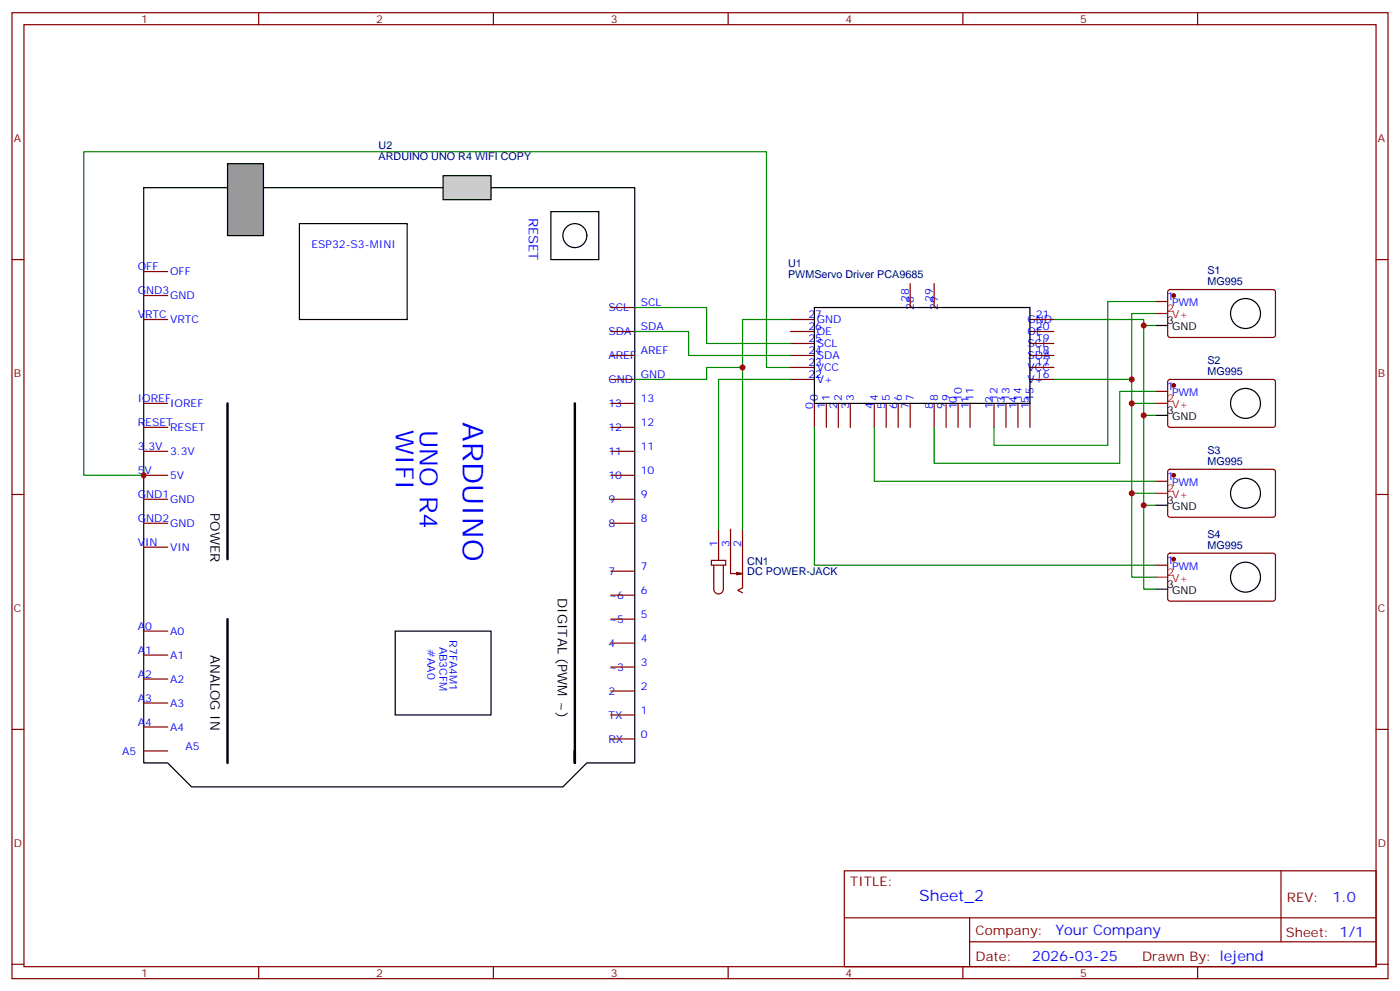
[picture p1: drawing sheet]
<svg xmlns="http://www.w3.org/2000/svg" width="412mm" height="292mm" viewBox="0 0 412 292" stroke-linecap="round" stroke-linejoin="round" font-family="sans-serif">
<g fill="none" stroke="#870000" stroke-width=".35">
<path d="M3.5 3.7h405.4v284.4h-405.4zM7.1 7.3h398.2v277.3h-398.2zM76.2 3.7v3.6M145.3 3.7v3.6M214.5 3.7v3.6M283.6 3.7v3.6M352.8 3.7v3.6M3.5 76.4h3.6M42.3 79.9h7.1M405.3 76.4h3.6M42.3 87h7.1M42.3 94.1h7.1"/>
<path d="M179.9 97.6h7.1M179.9 90.5h7.1M42.3 118.7h7.1M179.9 118.7h7.1M179.9 111.7h7.1M179.9 104.6h7.1M42.3 139.9h7.1M42.3 132.9h7.1M42.3 125.8h7.1M179.9 139.9h7.1M179.9 132.9h7.1M179.9 125.8h7.1"/>
<path d="M3.5 145.6h3.6M42.3 154h7.1M42.3 147h7.1M179.9 154h7.1M179.9 147h7.1M405.3 145.6h3.6M42.3 161.1h7.1M179.9 175.2h7.1M179.9 168.1h7.1M42.3 199.9h7.1M42.3 192.8h7.1M42.3 185.8h7.1"/>
<path d="M179.9 196.4h7.1M179.9 189.3h7.1M179.9 182.2h7.1M3.5 214.7h3.6M42.3 214h7.1M42.3 206.9h7.1M179.9 217.5h7.1M179.9 210.5h7.1M179.9 203.4h7.1M405.3 214.7h3.6M42.3 221.1h7.1M248.7 256.3h156.6v28.3h-156.6z"/>
<path d="M377.3 256.4v20.8M248.7 270.2h156.5M285.6 277.2h119.6M285.6 270.2v14.1M3.5 283.8h3.6M76.2 284.6v3.5M145.3 284.6v3.5M214.5 284.6v3.5M283.6 284.6v3.5M352.8 284.6v3.5M405.3 283.8h3.6"/>
</g>
<g fill="none" stroke="#000" stroke-width=".35">
<path d="M42.3 55.2h144.7v169.4h-14.1l-7.1 7h-109.4l-7-7h-7.1zM88.2 65.8h31.7v28.3h-31.7zM162.3 62.3h14.1v14.1h-14.1zM116.4 185.8h28.2v24.7h-28.2z"/>
<circle cx="169.3" cy="69.4" r="3.5"/>
</g>
<path d="M67 48.2h10.6v21.2h-10.6z" fill="#999" stroke="#000" stroke-width=".35"/>
<path d="M130.5 51.7h14.1v7.1h-14.1z" fill="#ccc" stroke="#000" stroke-width=".35"/>
<path d="M67 118.7v45.9M169.3 118.7v105.9v-3.5M67 182.2v42.4" fill="none" stroke="#000" stroke-width=".71"/>
<g fill="none" stroke="#008700" stroke-width=".35">
<path d="M187 97.6h15.8v7h30M187 90.5h21.1v10.6h24.7M232.8 94.1h-14.1v61.7M310.4 94.1h26.5v79.3h3.5M336.9 95.8h3.5M340.4 92.3h-7v19.4M340.4 88.8h-14.1v42.3h-33.5v-5.3M218.7 108.2h-10.6v3.5h-21.1M232.8 108.2h-7v-63.5h-201.1v95.2h17.6v-1.8M232.8 111.7h-21.1v44.1M310.4 111.7h23v58.2h7M333.4 118.7h7"/>
<path d="M340.4 115.2h-10.6v21.2h-54.6v-10.6M239.9 125.8v40.6h100.5M257.5 125.8v15.9h82.9M336.9 122.3h3.5M333.4 145.2h7M336.9 148.7h3.5"/>
</g>
<g fill="none" stroke="#870000" stroke-width=".35">
<path d="M232.8 97.6h7.1M232.8 94.1h7.1M268.1 83.5v7M275.2 83.5v7M303.4 97.6h7M303.4 94.1h7M340.4 88.8h3.6M344.2 85.4l.5-.2 30.6 .1 .4 .6-.1 13-.6 .4h-30.6l-.4-.7v-12.7zM232.8 111.7h7.1M232.8 108.2h7.1M232.8 104.6h7.1M232.8 101.1h7.1"/>
<path d="M239.9 118.7v7.1M243.4 118.7v7.1M246.9 118.7v7.1M250.5 118.7v7.1M257.5 118.7v7.1M261.1 118.7v7.1M264.6 118.7v7.1M268.1 118.7v7.1M275.2 118.7v7.1M278.7 118.7v7.1M282.2 118.7v7.1M285.8 118.7v7.1"/>
<path d="M292.8 118.7v7.1M296.3 118.7v7.1M299.9 118.7v7.1M303.4 118.7v7.1M303.4 111.7h7M303.4 108.2h7M303.4 104.6h7M303.4 101.1h7M340.4 115.2h3.6M344.2 111.9l.5-.2h30.6l.4 .7-.1 13-.6 .4-30.6-.1-.4-.6v-12.7zM344.2 138.4l.5-.3 30.6 .1 .4 .7-.1 12.9-.6 .5-30.6-.1-.4-.6v-12.7zM211.7 155.8v9.2"/>
<path d="M215.2 155.8v13h3.5l-1.7 .4M218.7 155.8v17.3l-1.4 .7 1.4 .7M340.4 141.7h3.6M209.5 165h4.3v1.4h-4.3zM210.3 166.4v7a1.41 1.41 0 0 0 1.4 1.4 1.41 1.41 0 0 0 1.4-1.4v-7M217 168.5l1.7 .3M340.4 166.4h3.6M344.2 163l.5-.2 30.6 .1 .4 .6-.1 13-.6 .5-30.6-.1-.4-.7v-12.7z"/>
</g>
<g fill="#870000" stroke="#870000" stroke-width=".35">
<circle cx="345.7" cy="87" r=".53"/>
<circle cx="345.7" cy="113.5" r=".53"/>
<circle cx="345.7" cy="139.9" r=".53"/>
<circle cx="345.7" cy="164.6" r=".53"/>
</g>
<path d="M340.4 92.3h3.6M340.4 118.7h3.6M340.4 145.2h3.6M340.4 169.9h3.6" fill="none" stroke="#f00" stroke-width=".35"/>
<g fill="none" stroke="#000" stroke-width=".35">
<path d="M239.9 90.5h63.5v28.2h-63.5zM340.4 95.8h3.6M340.4 122.3h3.6M340.4 148.7h3.6M340.4 173.4h3.6"/>
<circle cx="366.9" cy="92.3" r="4.4"/>
<circle cx="366.9" cy="118.7" r="4.4"/>
<circle cx="366.9" cy="145.2" r="4.4"/>
<circle cx="366.9" cy="169.9" r="4.4"/>
</g>
<g fill="#c00">
<circle cx="218.7" cy="108.2" r=".88"/>
<circle cx="42.3" cy="139.9" r=".88"/>
<circle cx="336.9" cy="95.8" r=".88"/>
<circle cx="336.9" cy="122.3" r=".88"/>
<circle cx="336.9" cy="148.7" r=".88"/>
<circle cx="333.4" cy="111.7" r=".88"/>
<circle cx="333.4" cy="118.7" r=".88"/>
<circle cx="333.4" cy="145.2" r=".88"/>
</g>
<text font-size="8.5" fill="#00f" x="136.3" y="124.3" transform="rotate(90 136.3 124.3)">ARDUINO</text>
<g font-size="7.4" fill="#00f">
<text x="116.6" y="126.7" transform="rotate(90 116.6 126.7)">WIFI</text>
<text x="123.6" y="126.5" transform="rotate(90 123.6 126.5)">UNO R4</text>
</g>
<text font-size="4.6" fill="#00f" x="270.8" y="265.4">Sheet_2</text>
<g font-size="4.2" fill="#00f">
<text x="392.5" y="265.6">1.0</text>
<text x="310.9" y="275.2">Your Company</text>
<text x="304" y="283">2026-03-25</text>
</g>
<text font-size="3.9" fill="#00f" x="155.7" y="64" transform="rotate(90 155.7 64)">RESET</text>
<g font-size="3.9">
<text x="62" y="151.1" transform="rotate(90 62 151.1)">POWER</text>
<text x="164.3" y="176" transform="rotate(90 164.3 176)">DIGITAL (PWM ~)</text>
<text x="62" y="192.7" transform="rotate(90 62 192.7)">ANALOG IN</text>
</g>
<g font-size="3.9" fill="#800">
<text x="250.5" y="260.9">TITLE:</text>
<text x="379.1" y="265.6">REV:</text>
<text x="287.4" y="275.1">Company:</text>
<text x="378.7" y="275.7">Sheet: 1/1</text>
<text x="287.4" y="282.8">Date:</text>
<text x="336.4" y="282.9">Drawn By: lejend</text>
</g>
<g font-size="3.2" fill="#800">
<text x="41.6" y="6.7">1</text>
<text x="110.8" y="6.7">2</text>
<text x="179.9" y="6.7">3</text>
<text x="249.1" y="6.7">4</text>
<text x="318.2" y="6.7">5</text>
<text x="4.1" y="41.8">A</text>
<text x="405.9" y="41.8">A</text>
<text x="4.1" y="111">B</text>
<text x="405.9" y="111">B</text>
<text x="4.1" y="180.1">C</text>
<text x="405.9" y="180.1">C</text>
<text x="4.1" y="249.3">D</text>
<text x="405.9" y="249.3">D</text>
<text x="41.6" y="287.5">1</text>
<text x="110.8" y="287.5">2</text>
<text x="179.9" y="287.5">3</text>
<text x="249.1" y="287.5">4</text>
<text x="318.2" y="287.5">5</text>
</g>
<g font-size="3.2" fill="#000080">
<text x="111.5" y="47.1">ARDUINO UNO R4 WIFI COPY</text>
<text x="111.5" y="43.9">U2</text>
<text x="232.1" y="81.7">PWMServo Driver PCA9685</text>
<text x="232.1" y="78.6">U1</text>
<text x="355.7" y="83.9">MG995</text>
<text x="355.7" y="80.8">S1</text>
<text x="355.7" y="107.3">S2</text>
<text x="355.7" y="110.4">MG995</text>
<text x="355.7" y="136.8">MG995</text>
<text x="355.7" y="133.7">S3</text>
<text x="355.7" y="161.5">MG995</text>
<text x="355.7" y="158.4">S4</text>
<text x="220.1" y="166.2">CN1</text>
<text x="220.1" y="169.3">DC POWER-JACK</text>
</g>
<g font-size="3.2" fill="#00f">
<text x="91.7" y="72.9">ESP32-S3-MINI</text>
<text x="40.6" y="79.6">OFF</text>
<text x="50.1" y="81">OFF</text>
<text x="40.6" y="86.6">GND3</text>
<text x="50.1" y="88.1">GND</text>
<text x="267.8" y="88.8" transform="rotate(-90 267.8 88.8)">28</text>
<text x="274.8" y="88.8" transform="rotate(-90 274.8 88.8)">29</text>
<text x="343.8" y="88.4">1</text>
<text x="40.6" y="93.7">VRTC</text>
<text x="50.1" y="95.1">VRTC</text>
<text x="179.2" y="91.6">SCL</text>
<text x="188.7" y="90.2">SCL</text>
<text x="238.1" y="93.7">27</text>
<text x="240.6" y="95.1">GND</text>
<text x="269.2" y="91.2" transform="rotate(-90 269.2 91.2)">28</text>
<text x="276.2" y="91.2" transform="rotate(-90 276.2 91.2)">29</text>
<text x="302.7" y="95.1">GND</text>
<text x="305.2" y="93.7">21</text>
<text x="345.3" y="90.2">PWM</text>
<text x="179.2" y="98.6">SDA</text>
<text x="188.7" y="97.2">SDA</text>
<text x="238.1" y="100.8">25</text>
<text x="238.1" y="97.2">26</text>
<text x="240.6" y="98.6">OE</text>
<text x="302.7" y="98.6">OE</text>
<text x="305.2" y="100.8">19</text>
<text x="305.2" y="97.2">20</text>
<text x="179.2" y="105.7">AREF</text>
<text x="188.7" y="104.3">AREF</text>
<text x="238.1" y="107.8">23</text>
<text x="238.1" y="104.3">24</text>
<text x="240.6" y="105.7">SDA</text>
<text x="240.6" y="102.2">SCL</text>
<text x="302.7" y="105.7">SDA</text>
<text x="302.7" y="102.2">SCL</text>
<text x="305.2" y="107.8">17</text>
<text x="305.2" y="104.3">18</text>
<text x="179.2" y="112.7">GND</text>
<text x="188.7" y="111.3">GND</text>
<text x="238.1" y="111.3">22</text>
<text x="240.6" y="112.7">V+</text>
<text x="240.6" y="109.2">VCC</text>
<text x="302.7" y="112.7">V+</text>
<text x="302.7" y="109.2">VCC</text>
<text x="305.2" y="111.3">16</text>
<text x="40.6" y="118.4">IOREF</text>
<text x="50.1" y="119.8">IOREF</text>
<text x="179.2" y="119.8">13</text>
<text x="188.7" y="118.4">13</text>
<text x="240.9" y="118" transform="rotate(-90 240.9 118)">0</text>
<text x="244.5" y="118" transform="rotate(-90 244.5 118)">1</text>
<text x="248" y="118" transform="rotate(-90 248 118)">2</text>
<text x="251.5" y="118" transform="rotate(-90 251.5 118)">3</text>
<text x="258.6" y="118" transform="rotate(-90 258.6 118)">4</text>
<text x="262.1" y="118" transform="rotate(-90 262.1 118)">5</text>
<text x="265.6" y="118" transform="rotate(-90 265.6 118)">6</text>
<text x="269.2" y="118" transform="rotate(-90 269.2 118)">7</text>
<text x="276.2" y="118" transform="rotate(-90 276.2 118)">8</text>
<text x="279.8" y="118" transform="rotate(-90 279.8 118)">9</text>
<text x="283.3" y="118" transform="rotate(-90 283.3 118)">10</text>
<text x="286.8" y="118" transform="rotate(-90 286.8 118)">11</text>
<text x="293.9" y="118" transform="rotate(-90 293.9 118)">12</text>
<text x="297.4" y="118" transform="rotate(-90 297.4 118)">13</text>
<text x="300.9" y="118" transform="rotate(-90 300.9 118)">14</text>
<text x="304.4" y="118" transform="rotate(-90 304.4 118)">15</text>
<text x="343.8" y="114.9">1</text>
<text x="345.3" y="116.6">PWM</text>
<text x="40.6" y="125.4">RESET</text>
<text x="188.7" y="125.4">12</text>
<text x="239.5" y="120.5" transform="rotate(-90 239.5 120.5)">0</text>
<text x="243.1" y="120.5" transform="rotate(-90 243.1 120.5)">1</text>
<text x="246.6" y="120.5" transform="rotate(-90 246.6 120.5)">2</text>
<text x="250.1" y="120.5" transform="rotate(-90 250.1 120.5)">3</text>
<text x="257.2" y="120.5" transform="rotate(-90 257.2 120.5)">4</text>
<text x="260.7" y="120.5" transform="rotate(-90 260.7 120.5)">5</text>
<text x="264.2" y="120.5" transform="rotate(-90 264.2 120.5)">6</text>
<text x="267.8" y="120.5" transform="rotate(-90 267.8 120.5)">7</text>
<text x="274.8" y="120.5" transform="rotate(-90 274.8 120.5)">8</text>
<text x="278.3" y="120.5" transform="rotate(-90 278.3 120.5)">9</text>
<text x="281.9" y="120.5" transform="rotate(-90 281.9 120.5)">10</text>
<text x="285.4" y="120.5" transform="rotate(-90 285.4 120.5)">11</text>
<text x="292.5" y="120.5" transform="rotate(-90 292.5 120.5)">12</text>
<text x="296" y="120.5" transform="rotate(-90 296 120.5)">13</text>
<text x="299.5" y="120.5" transform="rotate(-90 299.5 120.5)">14</text>
<text x="303" y="120.5" transform="rotate(-90 303 120.5)">15</text>
<text x="50.1" y="126.9">RESET</text>
<text x="179.2" y="126.9">12</text>
<text x="40.6" y="132.5">3.3V</text>
<text x="50.1" y="133.9">3.3V</text>
<text x="179.2" y="133.9">11</text>
<text x="188.7" y="132.5">11</text>
<text x="40.6" y="139.6">5V</text>
<text x="50.1" y="141">5V</text>
<text x="179.2" y="141">10</text>
<text x="188.7" y="139.6">10</text>
<text x="343.8" y="141.3">1</text>
<text x="345.3" y="143.1">PWM</text>
<text x="40.6" y="146.6">GND1</text>
<text x="50.1" y="148">GND</text>
<text x="179.2" y="148">9</text>
<text x="188.7" y="146.6">9</text>
<text x="40.6" y="153.7">GND2</text>
<text x="50.1" y="155.1">GND</text>
<text x="179.2" y="155.1">8</text>
<text x="188.7" y="153.7">8</text>
<text x="40.6" y="160.7">VIN</text>
<text x="211.3" y="161.1" transform="rotate(-90 211.3 161.1)">1</text>
<text x="214.8" y="161.1" transform="rotate(-90 214.8 161.1)">3</text>
<text x="218.4" y="161.1" transform="rotate(-90 218.4 161.1)">2</text>
<text x="50.1" y="162.1">VIN</text>
<text x="188.7" y="167.8">7</text>
<text x="343.8" y="166">1</text>
<text x="345.3" y="167.8">PWM</text>
<text x="179.2" y="169.2">7</text>
<text x="179.2" y="176.2">~6</text>
<text x="188.7" y="174.8">6</text>
<text x="40.6" y="185.4">A0</text>
<text x="179.2" y="183.3">~5</text>
<text x="188.7" y="181.9">5</text>
<text x="50.1" y="186.8">A0</text>
<text x="126" y="191" transform="rotate(90 126 191)">#AA0</text>
<text x="129.5" y="190.3" transform="rotate(90 129.5 190.3)">AB3CFM</text>
<text x="132.4" y="188.5" transform="rotate(90 132.4 188.5)">R7FA4M1</text>
<text x="179.2" y="190.4">4</text>
<text x="188.7" y="188.9">4</text>
<text x="40.6" y="192.5">A1</text>
<text x="50.1" y="193.9">A1</text>
<text x="179.2" y="197.4">~3</text>
<text x="188.7" y="196">3</text>
<text x="40.6" y="199.5">A2</text>
<text x="50.1" y="200.9">A2</text>
<text x="188.7" y="203.1">2</text>
<text x="40.6" y="206.6">A3</text>
<text x="50.1" y="208">A3</text>
<text x="179.2" y="204.5">2</text>
<text x="40.6" y="213.6">A4</text>
<text x="50.1" y="215.1">A4</text>
<text x="179.2" y="211.5">TX</text>
<text x="188.7" y="210.1">1</text>
<text x="54.7" y="220.7">A5</text>
<text x="179.2" y="218.6">RX</text>
<text x="188.7" y="217.2">0</text>
<text x="36" y="222.1">A5</text>
</g>
<g font-size="3.2" fill="#f00">
<text x="343.8" y="91.9">2</text>
<text x="345.3" y="93.7">V+</text>
<text x="343.8" y="118.4">2</text>
<text x="345.3" y="120.2">V+</text>
<text x="343.8" y="144.9">2</text>
<text x="345.3" y="146.6">V+</text>
<text x="343.8" y="169.5">2</text>
<text x="345.3" y="171.3">V+</text>
</g>
<g font-size="3.2">
<text x="343.8" y="95.5">3</text>
<text x="345.3" y="97.2">GND</text>
<text x="343.8" y="121.9">3</text>
<text x="345.3" y="123.7">GND</text>
<text x="343.8" y="148.4">3</text>
<text x="345.3" y="150.1">GND</text>
<text x="343.8" y="173.1">3</text>
<text x="345.3" y="174.8">GND</text>
</g>
</svg>
